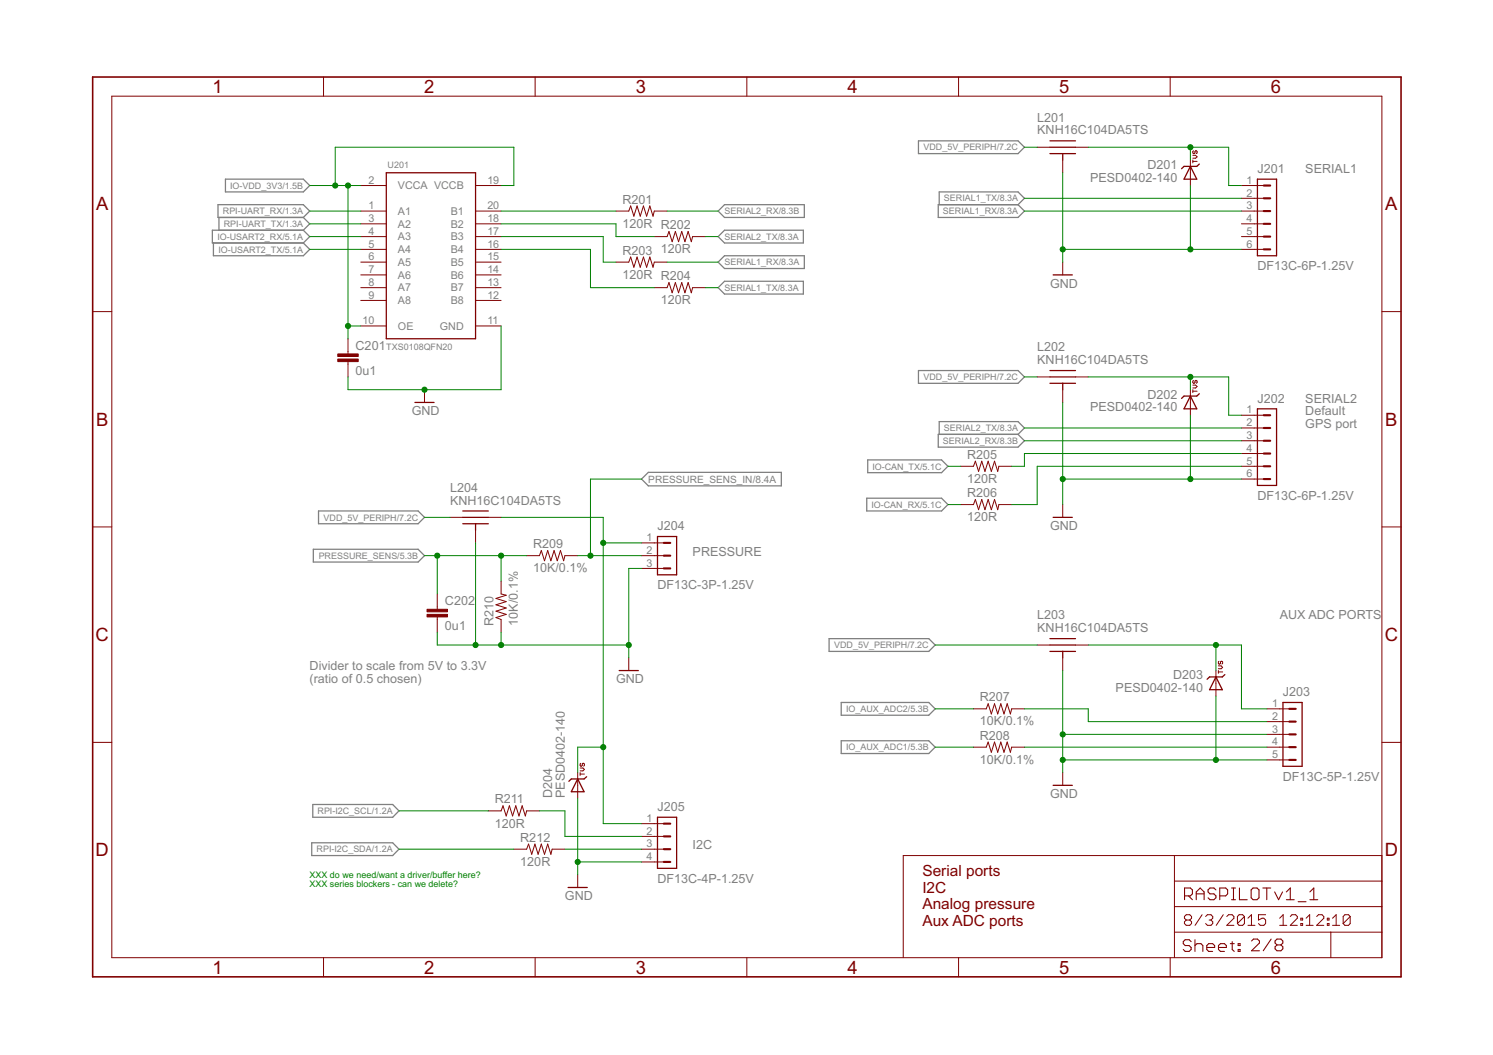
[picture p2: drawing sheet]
<svg xmlns="http://www.w3.org/2000/svg" width="297mm" height="210mm" viewBox="0 0 297 210" stroke-linecap="round" stroke-linejoin="round" font-family="sans-serif">
<g fill="none" stroke="#808080" stroke-width=".25">
<path d="M44.9 35.6h15.4l1.3 1.3-1.3 1.3h-15.4zM182.7 28h19.8l1.3 1.3-1.3 1.3h-19.8zM42.5 48.3v2.6h17.8l1.3-1.3-1.3-1.3M43.4 40.7h16.9l1.3 1.3-1.3 1.3h-16.9zM43.6 43.3v2.5M60.3 45.8h-18.1v2.5h18.1M60.3 45.8l1.3 1.3-1.3 1.2M60.3 43.3l1.3 1.2-1.3 1.3M142.9 47.1l1.2-1.3h15.7v2.5h-15.7zM142.9 57.2l1.2-1.2h15.7v2.5h-15.7zM142.9 52.2l1.2-1.3h15.9v2.5h-15.9zM144.1 40.7h15.9v2.6h-15.9l-1.2-1.3z"/>
<path d="M186.7 40.7h15.8l1.3 1.3-1.3 1.3h-15.8zM186.9 40.7v-2.5h15.6l1.3 1.3-1.3 1.2M182.7 73.7h19.8l1.3 1.3-1.3 1.3h-19.8zM127.6 95.3l1.4-1.3h26.4v2.7h-26.4zM172.4 99.1h14.9l1.3 1.3-1.3 1.3h-14.9zM172.6 91.5h14.7l1.3 1.3-1.3 1.2h-14.7zM186.7 86.4h15.8l1.3 1.3-1.3 1.3h-15.8zM186.9 86.4v-2.5h15.6l1.3 1.3-1.3 1.2M62.3 109.3h20.9l1.3 1.3-1.3 1.2h-20.9zM63.4 101.7h19.8l1.3 1.2-1.3 1.3h-19.8zM165 127.1h19.8l1.3 1.2-1.3 1.3h-19.8zM167.4 139.8h17.4l1.3 1.2-1.3 1.3h-17.4z"/>
<path d="M167.4 147.4h17.4l1.3 1.3-1.3 1.2h-17.4zM62 167.7h16.1l1.3 1.3-1.3 1.2h-16.1zM62.2 160.1h15.9l1.3 1.2-1.3 1.3h-15.9z"/>
</g>
<g fill="none" stroke="#800000" stroke-width=".2">
<path d="M22.2 19.1h252.7v171.4h-252.7zM64.4 15.3v3.8M106.5 15.3v3.8M148.6 15.3v3.8M190.7 15.3v3.8M232.8 15.3v3.8M71.8 36.9h5.1M94.6 36.9h5.1M206.4 29.3h2.5M211.4 31.8v2.6M214 29.3h2.5M236.8 31.8v5.1"/>
<path d="M237.3 32.1h.9M237.3 31.8v.6M237.3 30.9h.6l.3 .3-.3 .3h-.6M237.4 30l-.1 .1 .1 .5 .3-.2 .2-.4 .3 .1-.2 .5M247 36.9h4.4M247 39.5h4.4M71.8 42h5.1M71.8 44.5h5.1M71.8 47.1h5.1M71.8 49.6h5.1M71.8 52.2h5.1M71.8 54.7h5.1"/>
<path d="M71.8 57.2h5.1M71.8 59.8h5.1M94.6 42h5.1M94.6 44.5h5.1M94.6 47.1h5.1M94.6 49.6h5.1M94.6 52.2h5.1M94.6 54.7h5.1M94.6 57.2h5.1M94.6 59.8h5.1M122.6 42h2.5l.4-1 .6 2 .6-2 .7 2 .6-2 .7 2 .6-2 .6 2 .3-1h2.5M122.6 52.2h2.5l.4-1.1 .6 2.1 .6-2.1 .7 2.1 .6-2.1 .7 2.1 .6-2.1 .6 2.1 .3-1h2.5"/>
<path d="M130.2 47.1h2.5l.4-1 .6 2 .7-2 .6 2 .6-2 .7 2 .6-2 .6 2 .3-1h2.5M130.2 57.2h2.5l.4-1 .6 2.1 .7-2.1 .6 2.1 .6-2.1 .7 2.1 .6-2.1 .6 2.1 .3-1.1h2.5M211.4 52.2v2.5M247 42h4.4M247 44.5h4.4M247 47.1h4.4M247 49.6h4.4M18.4 62h3.8M69.2 67.4v3M69.2 71.9v3.1M71.8 64.9h5.1M84.5 77.5v2.6"/>
<path d="M94.6 64.9h5.1M206.4 75h2.5M211.4 77.5v2.6M214 75h2.5M236.8 77.5v5.1M237.3 77.5v.6M237.3 77.8h.9M237.3 76.6h.6l.3 .3-.3 .3h-.6M237.4 75.7l-.1 .1 .1 .5 .3-.2 .2-.4 .3 .1-.2 .5M274.9 62h3.8M191.1 92.8h2.6l.4-1 .6 2 .6-2 .7 2 .6-2 .6 2 .7-2 .6 2 .2-1h2.6M247 82.6h4.4"/>
<path d="M247 85.2h4.4M247 87.7h4.4M247 90.2h4.4M247 92.8h4.4M247 95.3h4.4M18.4 104.8h3.8M87 118.2v3M89.5 102.9h2.6M94.6 105.5v2.5M97.2 102.9h2.5M99.7 115.6v2.6l1 .2-2 .7 2 .6-2 .6 2 .7-2 .6 2 .6-2 .7 1 .4v2.5M104.8 110.6h2.5l.4-1.1 .6 2.1 .7-2.1 .6 2.1 .6-2.1 .7 2.1 .6-2.1 .6 2.1 .3-1h2.5"/>
<path d="M127.6 110.6h4.5M127.6 108h4.5M127.6 113.1h4.5M191.1 100.4h2.6l.4-1 .6 2 .6-2 .7 2 .6-2 .6 2 .7-2 .6 2 .2-1h2.6M211.4 100.4v2.5M274.9 104.8h3.8M87 122.7v3.1M125.1 130.9v2.5M206.4 128.3h2.5M211.4 130.9v2.5M214 128.3h2.5M241.9 133.4v5.1"/>
<path d="M242.4 133.7h.8M242.4 133.4v.6M242.4 132.5h.6l.2 .3-.2 .3h-.6M242.5 131.6l-.1 .1 .1 .4 .3-.1 .2-.4 .2 .1-.1 .4M18.4 147.7h3.8M114.9 153.7v5.1M115.4 154h.9M115.4 153.7v.6M115.4 152.8h.6l.3 .3-.3 .3h-.6M115.5 151.9l-.1 .1 .1 .4 .3-.1 .2-.4 .3 .1-.2 .4M193.7 141h2.5l.4-1 .6 2 .7-2 .6 2 .6-2 .6 2 .7-2 .6 2 .3-1h2.5M193.7 148.7h2.5l.4-1.1 .6 2.1 .7-2.1 .6 2.1 .6-2.1 .6 2.1 .7-2.1 .6 2.1 .3-1h2.5"/>
<path d="M211.4 153.7v2.6M252.1 141h4.4M252.1 143.6h4.4M252.1 146.1h4.4M252.1 148.7h4.4M252.1 151.2h4.4M274.9 147.7h3.8M97.2 161.3h2.5l.4-1 .6 2 .6-2 .7 2 .6-2 .7 2 .6-2 .6 2 .3-1h2.5M102.2 169h2.6l.4-1.1 .6 2.1 .6-2.1 .7 2.1 .6-2.1 .6 2.1 .7-2.1 .6 2.1 .3-1h2.5M114.9 174v2.6M127.6 169h4.5M127.6 163.9h4.5"/>
<path d="M127.6 166.4h4.5M127.6 171.5h4.5M233.7 170.2v20.3M233.7 175.3h41.2M274.9 170.2h-95.2v20.3M64.4 190.5v3.9M106.5 190.5v3.9M148.6 190.5v3.9M190.7 190.5v3.9M232.8 190.5v3.9M233.7 185.5h41.2M233.7 180.4h41.2"/>
<path d="M236 183l-.4-.3v-.3l.4-.4h.7l.4 .4v.3l-.4 .3M236 183l-.4 .4v.3l.4 .4h.7l.4-.4v-.3l-.4-.4M236 183h.7M239.2 182l-1.4 2.1M239.9 182.4l.3-.4h.7l.4 .4v.3l-.4 .3M240.6 183h.3M240.9 183l.4 .4v.3l-.4 .4h-.7l-.3-.4M243.4 182l-1.4 2.1M244.1 182.4l.3-.4h.7l.4 .4v.3l-1.4 1.4h1.4M247.6 182.4l-.4-.4h-.7l-.3 .4v1.3M247.6 182.4v1.3l-.4 .4h-.7l-.3-.4M247.6 182.4l-1.4 1.3"/>
<path d="M248.3 184.1h1.4M248.3 182.7l.7-.7v2.1M251.8 182h-1.4v1l.7-.3h.3l.4 .3v.7l-.4 .4h-.7l-.3-.4M254.6 184.1h1.4M254.6 182.7l.7-.7v2.1M256.7 182.4l.3-.4h.8l.3 .4v.3l-1.4 1.4h1.4M258.8 183.7h.4v.4h-.4zM258.8 182.7h.4v.3h-.4zM259.9 184.1h1.4M259.9 182.7l.7-.7v2.1M262 182.4l.3-.4h.7l.4 .4v.3l-1.4 1.4h1.4M264.1 183.7h.3v.4h-.3z"/>
<path d="M264.1 182.7h.3v.3h-.3zM264.8 185.5v5M265.1 184.1h1.4M265.1 182.7l.7-.7v2.1M268.6 182.4l-.3-.4h-.7l-.4 .4v1.3M268.6 182.4v1.3l-.3 .4h-.7l-.4-.4M268.6 182.4l-1.4 1.3"/>
</g>
<g fill="none" stroke="#800000" stroke-width=".21">
<path d="M235.7 178.2h1.1l.4-.4v-.7l-.4-.4h-1.1v2.3M236.5 178.2l.7 .8M238 179v-1.5l.8-.8 .8 .8v1.5M238 177.8h1.6M241.9 177.1l-.4-.4h-.8l-.4 .4v.4l.4 .3h.8l.4 .4v.4l-.4 .4h-.8l-.4-.4M242.7 178.2h1.2l.3-.4v-.7l-.3-.4h-1.2v2.3M245 176.7h.8M245 179h.8M245.4 176.7v2.3M246.6 176.7v2.3h1.5M249.3 176.7h.8l.4 .4v1.5l-.4 .4h-.8l-.4-.4v-1.5zM251.2 176.7h1.6"/>
<path d="M252 176.7v2.3M253.6 177.5l.8 1.5 .8-1.5M255.9 179h1.6M255.9 177.5l.8-.8v2.3M258.3 179.4h1.5M260.6 179h1.6M260.6 177.5l.8-.8v2.3M237 187.3l-.4-.3h-.8l-.4 .3v.4l.4 .4h.8l.4 .4v.4l-.4 .4h-.8l-.4-.4M237.7 187v2.3M237.7 188.1l.4-.4h.8l.4 .4v1.2M240.1 188.5h1.6v-.4l-.4-.4h-.8l-.4 .4v.8l.4 .4h.8M242.4 188.5h1.6v-.4l-.4-.4h-.8l-.4 .4v.8l.4 .4h.8"/>
<path d="M244.8 187.7h.8M245.2 187.3v1.6l.4 .4M246.3 187.7h.4v.4h-.4zM246.3 188.9h.4v.4h-.4zM249 187.2l.4-.4h.8l.4 .4v.4l-1.6 1.6h1.6M252.9 186.8l-1.6 2.4M254.1 188l-.4 .4v.4l.4 .4h.7l.4-.4v-.4l-.4-.4M254.1 188l-.4-.4v-.4l.4-.4h.7l.4 .4v.4l-.4 .4M254.1 188h.7"/>
</g>
<path d="M18.4 15.3h260.3v179.1h-260.3z" fill="none" stroke="#800000" stroke-width=".32"/>
<g fill="none" stroke="#800000" stroke-width=".25">
<path d="M76.9 34.4h17.7v33h-17.7zM208.9 30.6h5.1M208.9 28h5.1M208.9 29.3h5.1M211.4 30.6v1.2M236.8 33.1l1.3 2.5h-2.5zM238.6 32.6l-.5 .5h-2.5l-.5 .5M250.2 35.6h3.8v15.3h-3.8zM209.5 54.7h3.8M208.9 76.3h5.1M208.9 73.7h5.1M208.9 75h5.1"/>
<path d="M211.4 76.3v1.2M236.8 78.8l1.3 2.5h-2.5zM238.6 78.3l-.5 .5h-2.5l-.5 .5M82.5 80.1h3.9M250.2 81.3h3.8v15.3h-3.8zM92.1 102.9h5.1M92.1 104.2h5.1M92.1 101.7h5.1M94.6 104.2v1.3M130.8 106.7h3.8v7.7h-3.8zM209.5 102.9h3.8M123.2 133.4h3.8"/>
<path d="M208.9 129.6h5.1M208.9 127.1h5.1M208.9 128.3h5.1M211.4 129.6v1.3M241.9 134.7l1.3 2.5h-2.6zM243.7 134.2l-.5 .5h-2.6l-.4 .4M255.2 139.8h3.9v12.7h-3.9zM114.9 155l1.3 2.5h-2.5zM116.7 154.5l-.5 .5h-2.5l-.5 .4M209.5 156.3h3.8M113 176.6h3.8M130.8 162.6h3.8v10.2h-3.8z"/>
</g>
<g fill="none" stroke="#800000" stroke-width=".42">
<path d="M251.4 36.9h1.3M251.4 39.5h1.3M251.4 42h1.3M251.4 44.5h1.3M251.4 47.1h1.3M251.4 49.6h1.3M251.4 82.6h1.3M251.4 85.2h1.3M251.4 87.7h1.3M251.4 90.2h1.3M251.4 92.8h1.3M251.4 95.3h1.3"/>
<path d="M132.1 108h1.2M132.1 110.6h1.2M132.1 113.1h1.2M256.5 141h1.3M256.5 143.6h1.3M256.5 146.1h1.3M256.5 148.7h1.3M256.5 151.2h1.3M132.1 163.9h1.2M132.1 166.4h1.2M132.1 169h1.2M132.1 171.5h1.2"/>
</g>
<g fill="#800000" stroke="#800000" stroke-width=".2">
<path d="M67.2 71.4h4.1v.5h-4.1z"/>
<path d="M67.2 70.4h4.1v.5h-4.1z"/>
<path d="M85 122.2h4v.5h-4z"/>
<path d="M85 121.2h4v.5h-4z"/>
</g>
<g fill="none" stroke="#008000" stroke-width=".2">
<path d="M61.6 36.9h10.2M66.7 36.9v-7.6h35.5v7.6h-2.5M69.2 36.9v30.5M203.8 39.5h43.2M203.8 29.3h2.6M211.4 34.4v17.8M216.5 29.3h28v7.6h2.5M236.8 29.3v2.5M236.8 36.9v12.7M61.6 49.6h10.2M61.6 47.1h10.2M61.6 42h10.2"/>
<path d="M61.6 44.5h10.2M99.7 49.6h17.8v7.6h12.7M99.7 47.1h20.3v5.1h2.6M99.7 44.5h22.9v2.6h7.6M99.7 42h22.9M132.7 42h10.2M132.7 52.2h10.2M140.3 47.1h2.6M140.3 57.2h2.6M203.8 42h43.2M211.4 49.6h35.6M69.2 64.9h2.6"/>
<path d="M99.7 64.9v12.6h-30.5v-2.5M203.8 75h2.6M216.5 75h28v7.6h2.5M236.8 75v2.5M127.6 95.3h-10.1v15.3M188.6 92.8h2.5M203.8 85.2h43.2M203.8 87.7h43.2M211.4 95.3h35.6M211.4 80.1v20.3M236.8 82.6v12.7M247 90.2h-43.2v2.6h-2.5"/>
<path d="M247 92.8h-40.6v7.6h-5.1M84.5 102.9h5M84.5 110.6h20.3M87 110.6v7.6M94.6 108v20.3M99.7 110.6v5M99.7 102.9h20.3v61h7.6M114.9 110.6h12.7M120 108h7.6M127.6 113.1h-2.5v17.8M188.6 100.4h2.5M87 125.8v2.5h38.1"/>
<path d="M99.7 125.8v2.5M186.1 128.3h20.3M211.4 133.4v20.3M216.5 128.3h30.5v12.7h5.1M241.9 128.3v5.1M241.9 138.5v12.7M114.9 158.8v15.2M120 148.7h-5.1v5M186.1 148.7h7.6M186.1 141h7.6M203.8 148.7h48.3M203.8 141h12.7v2.6h35.6"/>
<path d="M211.4 151.2h40.7M211.4 146.1h40.7M79.4 161.3h17.8M79.4 169h22.8M107.3 161.3h5.1v5.1h15.2M112.4 169h15.2M114.9 171.5h12.7"/>
</g>
<g fill="#008000" stroke="#008000" stroke-width=".2">
<circle cx="211.4" cy="95.3" r=".51"/>
<circle cx="236.8" cy="95.3" r=".51"/>
<circle cx="84.5" cy="77.5" r=".51"/>
<circle cx="236.8" cy="49.6" r=".51"/>
<circle cx="211.4" cy="49.6" r=".51"/>
<circle cx="211.4" cy="151.2" r=".51"/>
<circle cx="211.4" cy="146.1" r=".51"/>
<circle cx="241.9" cy="151.2" r=".51"/>
<circle cx="99.7" cy="128.3" r=".51"/>
<circle cx="94.6" cy="128.3" r=".51"/>
<circle cx="125.1" cy="128.3" r=".51"/>
<circle cx="114.9" cy="171.5" r=".51"/>
<circle cx="236.8" cy="75" r=".51"/>
<circle cx="236.8" cy="29.3" r=".51"/>
<circle cx="241.9" cy="128.3" r=".51"/>
<circle cx="99.7" cy="110.6" r=".51"/>
<circle cx="87" cy="110.6" r=".51"/>
<circle cx="117.5" cy="110.6" r=".51"/>
<circle cx="120" cy="108" r=".51"/>
<circle cx="120" cy="148.7" r=".51"/>
<circle cx="69.2" cy="36.9" r=".51"/>
<circle cx="69.2" cy="64.9" r=".51"/>
<circle cx="66.7" cy="36.9" r=".51"/>
</g>
<g font-size="4.1" fill="#800000">
<text x="42.3" y="18.5">1</text>
<text x="84.4" y="18.5">2</text>
<text x="126.5" y="18.5">3</text>
<text x="168.6" y="18.5">4</text>
<text x="210.7" y="18.5">5</text>
<text x="252.9" y="18.5">6</text>
<text x="19.1" y="41.9">A</text>
<text x="275.6" y="41.9">A</text>
<text x="19.1" y="84.7">B</text>
<text x="275.6" y="84.7">B</text>
<text x="19" y="127.6">C</text>
<text x="275.5" y="127.6">C</text>
<text x="19" y="170.4">D</text>
<text x="275.5" y="170.4">D</text>
<text x="42.3" y="193.7">1</text>
<text x="84.4" y="193.7">2</text>
<text x="126.5" y="193.7">3</text>
<text x="168.6" y="193.7">4</text>
<text x="210.7" y="193.7">5</text>
<text x="252.9" y="193.7">6</text>
</g>
<g font-size="3.4" fill="#800000">
<text x="183.5" y="174.4">Serial ports</text>
<text x="183.5" y="177.6">I2C</text>
<text x="183.5" y="180.9">Analog pressure</text>
<text x="183.5" y="184.2">Aux ADC ports</text>
</g>
<g font-size="2.8" fill="#808080">
<text x="206.4" y="26.8">KNH16C104DA5TS</text>
<text x="206.4" y="24.2">L201</text>
<text x="228.3" y="33.6">D201</text>
<text x="250.2" y="34.4">J201</text>
<text x="259.7" y="34.4">SERIAL1</text>
<text x="123.8" y="40.5">R201</text>
<text x="216.9" y="36.2">PESD0402-140</text>
<text x="123.8" y="45.3">120R R202</text>
<text x="123.8" y="50.7">R203</text>
<text x="131.4" y="50.4">120R</text>
<text x="250.2" y="53.7">DF13C-6P-1.25V</text>
<text x="123.8" y="55.4">120R R204</text>
<text x="208.9" y="57.2">GND</text>
<text x="131.4" y="60.5">120R</text>
<text x="70.8" y="69.5">C201</text>
<text x="206.4" y="69.9">L202</text>
<text x="70.8" y="74.6">0u1</text>
<text x="206.4" y="72.5">KNH16C104DA5TS</text>
<text x="81.9" y="82.6">GND</text>
<text x="216.9" y="81.9">PESD0402-140</text>
<text x="228.3" y="79.3">D202</text>
<text x="250.2" y="80.1">J202</text>
<text x="259.7" y="80.1">SERIAL2</text>
<text x="259.7" y="82.5">Default</text>
<text x="259.7" y="85.2">GPS port</text>
<text x="192.4" y="91.3">R205</text>
<text x="89.5" y="100.4">KNH16C104DA5TS</text>
<text x="89.5" y="97.9">L204</text>
<text x="192.4" y="96.1">120R</text>
<text x="192.4" y="98.9">R206</text>
<text x="250.2" y="99.4">DF13C-6P-1.25V</text>
<text x="130.8" y="105.5">J204</text>
<text x="192.4" y="103.7">120R</text>
<text x="208.9" y="105.5">GND</text>
<text x="106.1" y="113.9">10K/0.1%</text>
<text x="106.1" y="109.1">R209</text>
<text x="137.8" y="110.6">PRESSURE</text>
<text x="130.8" y="117.2">DF13C-3P-1.25V</text>
<text x="88.5" y="125.4">0u1</text>
<text x="88.5" y="120.3">C202</text>
<text x="98.2" y="124.5" transform="rotate(-90 98.2 124.5)">R210</text>
<text x="103" y="124.5" transform="rotate(-90 103 124.5)">10K/0.1%</text>
<text x="206.4" y="125.8">KNH16C104DA5TS</text>
<text x="206.4" y="123.3">L203</text>
<text x="254.6" y="123.3">AUX ADC PORTS</text>
<text x="61.6" y="133.3">Divider to scale from 5V to 3.3V</text>
<text x="61.6" y="135.9">(ratio of 0.5 chosen)</text>
<text x="122.6" y="135.9">GND</text>
<text x="222" y="137.7">PESD0402-140</text>
<text x="233.4" y="135.2">D203</text>
<text x="194.9" y="139.5">R207</text>
<text x="255.2" y="138.5">J203</text>
<text x="194.9" y="144.3">10K/0.1%</text>
<text x="194.9" y="147.1">R208</text>
<text x="194.9" y="151.9">10K/0.1%</text>
<text x="255.2" y="155.3">DF13C-5P-1.25V</text>
<text x="98.4" y="159.8">R211</text>
<text x="109.9" y="158.8" transform="rotate(-90 109.9 158.8)">D204</text>
<text x="112.4" y="158.8" transform="rotate(-90 112.4 158.8)">PESD0402-140</text>
<text x="130.8" y="161.3">J205</text>
<text x="208.9" y="158.8">GND</text>
<text x="98.4" y="164.6">120R</text>
<text x="103.5" y="167.5">R212</text>
<text x="103.5" y="172.3">120R</text>
<text x="137.8" y="169">I2C</text>
<text x="112.4" y="179.1">GND</text>
<text x="130.8" y="175.6">DF13C-4P-1.25V</text>
</g>
<g font-size="2.4" fill="#808080">
<text x="73.3" y="41.6">1</text>
<text x="73.3" y="36.6">2</text>
<text x="79.2" y="37.7">VCCA VCCB</text>
<text x="97" y="41.6">20</text>
<text x="97" y="36.6">19</text>
<text x="248" y="36.6">1</text>
<text x="248" y="39.1">2</text>
<text x="248" y="41.6">3</text>
<text x="73.3" y="44.2">3</text>
<text x="73.3" y="46.7">4</text>
<text x="79.2" y="42.8">A1</text>
<text x="79.2" y="45.3">A2</text>
<text x="79.2" y="47.8">A3</text>
<text x="89.7" y="42.8">B1</text>
<text x="89.7" y="45.3">B2</text>
<text x="89.7" y="47.8">B3</text>
<text x="97" y="44.2">18</text>
<text x="97" y="46.7">17</text>
<text x="248" y="44.2">4</text>
<text x="248" y="46.7">5</text>
<text x="73.3" y="49.3">5</text>
<text x="73.3" y="51.8">6</text>
<text x="79.2" y="50.4">A4</text>
<text x="79.2" y="52.9">A5</text>
<text x="89.7" y="50.4">B4</text>
<text x="89.7" y="52.9">B5</text>
<text x="97" y="49.3">16</text>
<text x="97" y="51.8">15</text>
<text x="248" y="49.3">6</text>
<text x="73.3" y="54.3">7</text>
<text x="73.3" y="56.9">8</text>
<text x="73.3" y="59.4">9</text>
<text x="79.2" y="55.4">A6</text>
<text x="79.2" y="58">A7</text>
<text x="89.7" y="55.5">B6</text>
<text x="89.7" y="58">B7</text>
<text x="97" y="54.3">14</text>
<text x="97" y="56.9">13</text>
<text x="97" y="59.4">12</text>
<text x="72.1" y="64.5">10</text>
<text x="79.2" y="65.6">OE</text>
<text x="79.2" y="60.5">A8</text>
<text x="87.5" y="65.6">GND</text>
<text x="89.7" y="60.5">B8</text>
<text x="97" y="64.5">11</text>
<text x="248" y="82.3">1</text>
<text x="248" y="84.8">2</text>
<text x="248" y="87.3">3</text>
<text x="248" y="89.9">4</text>
<text x="248" y="92.4">5</text>
<text x="248" y="95">6</text>
<text x="128.6" y="107.7">1</text>
<text x="128.6" y="110.2">2</text>
<text x="128.6" y="112.7">3</text>
<text x="253.1" y="140.7">1</text>
<text x="253.1" y="143.2">2</text>
<text x="253.1" y="145.7">3</text>
<text x="253.1" y="148.3">4</text>
<text x="253.1" y="150.8">5</text>
<text x="128.6" y="163.5">1</text>
<text x="128.6" y="166.1">2</text>
<text x="128.6" y="168.6">3</text>
<text x="128.6" y="171.1">4</text>
</g>
<text font-size="2.2" fill="#808080" x="129" y="96">PRESSURE_SENS_IN/8.4A</text>
<g font-size="2" fill="#808080">
<text x="183.7" y="29.9">VDD_5V_PERIPH/7.2C</text>
<text x="77.1" y="33.4">U201</text>
<text x="45.8" y="37.5">IO-VDD_3V3/1.5B</text>
<text x="187.8" y="40.1">SERIAL1_TX/8.3A</text>
<text x="43.3" y="47.7">IO-USART2_RX/5.1A</text>
<text x="44.3" y="42.6">RPI-UART_RX/1.3A</text>
<text x="44.5" y="45.2">RPI-UART_TX/1.3A</text>
<text x="144.1" y="47.7">SERIAL2_TX/8.3A</text>
<text x="144.1" y="42.6">SERIAL2_RX/8.3B</text>
<text x="187.6" y="42.6">SERIAL1_RX/8.3A</text>
<text x="43.4" y="50.2">IO-USART2_TX/5.1A</text>
<text x="144.1" y="52.8">SERIAL1_RX/8.3A</text>
<text x="144.1" y="57.9">SERIAL1_TX/8.3A</text>
<text x="76.8" y="69.7">TXS0108QFN20</text>
<text x="183.7" y="75.6">VDD_5V_PERIPH/7.2C</text>
<text x="187.6" y="88.3">SERIAL2_RX/8.3B</text>
<text x="187.8" y="85.8">SERIAL2_TX/8.3A</text>
<text x="173.6" y="93.4">IO-CAN_TX/5.1C</text>
<text x="173.4" y="101">IO-CAN_RX/5.1C</text>
<text x="64.4" y="103.6">VDD_5V_PERIPH/7.2C</text>
<text x="63.4" y="111.2">PRESSURE_SENS/5.3B</text>
<text x="166" y="129">VDD_5V_PERIPH/7.2C</text>
<text x="168.4" y="141.7">IO_AUX_ADC2/5.3B</text>
<text x="168.4" y="149.3">IO_AUX_ADC1/5.3B</text>
<text x="63.2" y="162">RPI-I2C_SCL/1.2A</text>
<text x="63" y="169.6">RPI-I2C_SDA/1.2A</text>
</g>
<g font-size="2" fill="#008000">
<text x="61.6" y="174.7">XXX do we need/want a driver/buffer here?</text>
<text x="61.6" y="176.6">XXX series blockers - can we delete?</text>
</g>
</svg>
